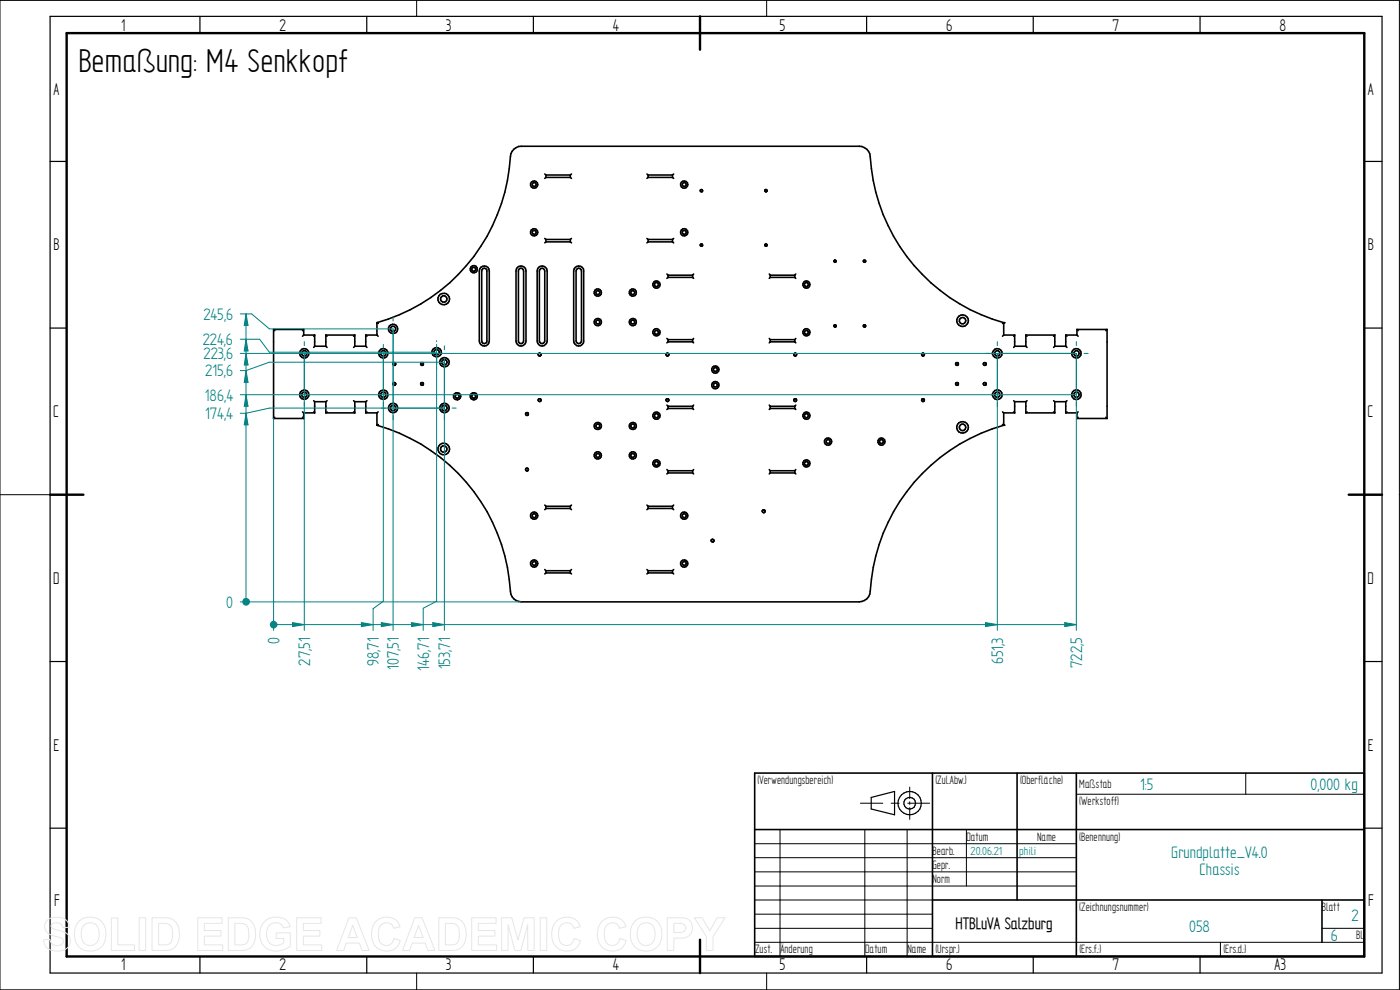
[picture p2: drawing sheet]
<svg xmlns="http://www.w3.org/2000/svg" width="297mm" height="210mm" viewBox="0 0 297 210" stroke-linecap="round" stroke-linejoin="round" font-family="sans-serif">
<g fill="none" stroke="#000" stroke-width=".21">
<path d="M88.4 0v3.5M162.6 0v3.5M0 .1h296.9v209.9h-296.9zM148.5 40.5v-.2l.4-.1 .2 .4-.4 .1M148.5 52.1v-.2l.4-.2 .2 .4-.4 .2M162.2 40.5v-.2l.4-.1 .2 .4-.4 .1M162.2 52.1v-.2l.4-.2 .2 .4-.4 .2M176.9 55.5l.1-.4 .4 .2-.1 .4h-.2M183.1 55.5l.2-.4 .4 .2v.2l-.4 .2M83.3 77.3l.2-.4 .4 .1v.4l-.3 .2M89.2 77.3l.2-.4 .4 .1v.4l-.3 .2M114.1 75.3l.2-.4 .4 .1 .1 .4-.4 .2"/>
<path d="M141.3 75.3l.1-.4 .2-.1 .3 .2v.4l-.4 .2M168.4 75.3l.1-.4 .5 .1v.4l-.4 .2M176.9 69.2l.1-.3h.2l.2 .4-.3 .1M183.1 69.2l.2-.3 .4 .1v.3l-.4 .1M195.5 75.3l.1-.4 .4 .1 .1 .4-.4 .2M202.7 77.3l.2-.4 .4 .1v.4l-.4 .2M208.6 77.3l.1-.4 .5 .1v.4l-.4 .2M83.3 81.5l.2-.3h.4v.4l-.3 .2M89.2 81.5l.2-.3h.4v.4l-.3 .2M111.5 99.7l.1-.4 .5 .1v.4l-.4 .1M111.5 87.9l.1-.4 .5 .1v.4l-.4 .2M114.1 85l.2-.4h.4l.1 .4-.4 .2"/>
<path d="M141.3 85l.1-.4h.5v.4l-.4 .2M168.4 85l.1-.4h.5v.4l-.4 .2M195.5 85l.1-.4h.4l.1 .4-.4 .2M202.7 81.5l.2-.3h.4v.5l-.4 .1M208.6 81.5l.1-.3h.5v.5l-.4 .1M0 104.9h10.6M150.8 114.8l.2-.4 .4 .1 .1 .4-.4 .2M161.7 108.5l.1-.3h.5v.4l-.4 .2M296.9 104.9h.1M160.1 179h68.2M165.5 176v26.9M182.5 170.4h4.8"/>
<path d="M183.5 176v26.9M189.1 170.4h1.7M192.4 176v26.9M192.6 170.4h4.6M193 167v2.4M193 170.1v.5M193 171.3v2.5M205 176v12M228.3 168.5h61.1M264.3 164v4.5M160.1 199.9h129.3M160.1 196.9h37.7"/>
<path d="M160.1 188h68.2M160.1 185h68.2M160.1 181.9h68.2M160.1 190.9h37.7M160.1 193.9h37.7M258.9 199.9v3M280.5 196.9h8.9M88.4 206.4v3.6M162.6 206.4v3.6"/>
</g>
<g fill="none" stroke="#000" stroke-width=".25">
<path d="M10.6 3.5h282.6v202.9h-282.6zM42.4 3.5v3.5M77.8 3.5v3.5M113.2 3.5v3.5M148.5 3.5v3.5M183.9 3.5v3.5M219.2 3.5v3.5M254.6 3.5v3.5M10.6 34.2h3.5M289.4 34.2h3.8M10.6 69.6h3.5M289.4 69.6h3.8"/>
<path d="M10.6 104.9h3.5M289.4 104.9h3.8M10.6 140.3h3.5M289.4 140.3h3.8M10.6 175.7h3.5M184.8 169.2l5-1.3v4.9l-5-1.2zM289.4 175.7h3.8M42.4 202.9v3.5M77.8 202.9v3.5M113.2 202.9v3.5M148.5 202.9v3.5M183.9 202.9v3.5"/>
<path d="M219.2 202.9v3.5M254.6 202.9v3.5"/>
<circle cx="193" cy="170.4" r="2.46"/>
<circle cx="193" cy="170.4" r="1.23"/>
</g>
<path d="M14.1 7h275.3v195.9h-275.3zM148.5 3.5v7M10.6 104.9h7.1M286.1 104.9h7.1M148.5 199.3v7.1" fill="none" stroke="#000" stroke-width=".51"/>
<g fill="none" stroke="#000" stroke-width=".34">
<path d="M115.6 36.9l.2 .2M115.8 37.1v.5M115.8 37.6h5.2M115.8 37.1h5.2M115.8 37.6l-.2 .2M121 37.1v.5M121 37.6l.2 .2M121.2 36.9l-.2 .2M137.2 36.9l.3 .2M137.5 37.1v.5M137.5 37.6h5.2M137.5 37.1h5.2"/>
<path d="M137.5 37.6l-.3 .2M142.7 37.1v.5M142.7 37.6l.2 .2M142.9 36.9l-.2 .2M102 56.7a1.07 1.07 0 0 1 1.1-.2 1.07 1.07 0 0 1 .7 1v14.8a1.06 1.06 0 0 1-1.1 1.1 1.06 1.06 0 0 1-1-1.1v-14.8zM102.4 57a.55 .55 0 0 1 .6 0 .55 .55 0 0 1 .3 .5v14.8a.55 .55 0 0 1-.6 .6 .55 .55 0 0 1-.5-.6v-14.8zM109.8 56.7a1.08 1.08 0 0 1 1.1-.2 1.08 1.08 0 0 1 .7 1v14.8a1.06 1.06 0 0 1-1.1 1.1 1.06 1.06 0 0 1-1-1.1v-14.8zM110 57.2a.56 .56 0 0 1 .7-.3 .56 .56 0 0 1 .4 .6v14.8a.55 .55 0 0 1-.6 .6 .55 .55 0 0 1-.5-.6zM114.3 56.7a1.08 1.08 0 0 1 1.1-.2 1.08 1.08 0 0 1 .7 1v14.8a1.06 1.06 0 0 1-1.1 1.1 1.06 1.06 0 0 1-1-1.1v-14.8zM114.5 57.2a.56 .56 0 0 1 .7-.3 .56 .56 0 0 1 .4 .6v14.8a.57 .57 0 0 1-.6 .6 .57 .57 0 0 1-.6-.6zM115.6 50.6l.2 .2M115.8 51.3h5.2"/>
<path d="M115.8 50.8v.5M115.8 50.8h5.2M115.8 51.3l-.2 .2M121 50.8v.5M121 51.3l.2 .2M121.2 50.6l-.2 .2M122 56.7a1.05 1.05 0 0 1 1.2-.2 1.05 1.05 0 0 1 .6 1v14.8a1.06 1.06 0 0 1-1 1.1 1.06 1.06 0 0 1-1.1-1.1v-14.8zM122.3 57.2a.56 .56 0 0 1 .6-.3 .56 .56 0 0 1 .5 .6v14.8a.57 .57 0 0 1-.6 .6 .57 .57 0 0 1-.6-.6zM137.2 50.6l.3 .2M137.5 51.3h5.2M137.5 50.8h5.2M137.5 50.8v.5"/>
<path d="M137.5 51.3l-.3 .2M141.5 58.1l.2 .3M141.7 58.4h5.2M141.7 58.8h5.2M141.7 58.4v.4M141.7 58.8l-.2 .3M142.7 50.8v.5M142.7 51.3l.2 .2M142.9 50.6l-.2 .2M146.9 58.4v.4M146.9 58.8l.3 .3M147.2 58.1l-.3 .3"/>
<path d="M148.6 40.3h.4v.3h-.4zM148.6 51.9l.4-.1v.4l-.4-.1zM162.3 40.3h.3v.3h-.3zM162.3 51.9l.3-.1v.4l-.3-.1zM163.2 58.1l.2 .3M163.4 58.4v.4M163.4 58.4h5.2M163.4 58.8h5.2M163.4 58.8l-.2 .3M168.6 58.4v.4M168.6 58.8l.2 .3M168.8 58.1l-.2 .3"/>
<path d="M177 55.3l.1-.1 .3 .2-.3 .2zM183.2 55.3l.1-.1 .3 .2-.3 .2zM58 69.9l.3 .2M58 69.9h6.4M58 69.9v18.9M64.4 71.1h2.4M64.4 69.9v1.2M64.4 69.9l-.2 .2M64.4 71.1l-.2 .2M66.8 73.4h2.3M66.8 71.1v2.3M66.8 71.1l-.3 .2"/>
<path d="M66.8 73.4l-.3 .3M69.1 71.1h6.2M69.1 71.1v2.3M69.1 73.4l.3 .3M69.1 71.1l.3 .2M75.3 73.4h2.3M75.3 71.1v2.3M75.3 71.1l-.3 .2M75.3 73.4l-.3 .3M77.6 71.1h2.4M77.6 71.1v2.3M77.6 73.4l.3 .3"/>
<path d="M77.6 71.1l.3 .2M80 71.1v-2.6a39 39 0 0 0 28.4-35.9 2.39 2.39 0 0 1 2.2-1.6h71.7a2.32 2.32 0 0 1 2.3 2.2 38.9 38.9 0 0 0 28.3 35.3v2.6M80 71.1l.2 .2M80.1 68.5l.1 .1M141.4 75h.4l.1 .2-.1 .2h-.4zM141.5 71.8l.2 .3M141.7 72.1h5.2M141.7 72.5h5.2M141.7 72.1v.4M141.7 72.5l-.2 .2M146.9 72.1v.4M146.9 72.5l.3 .2"/>
<path d="M147.2 71.8l-.3 .3M163.2 71.8l.2 .3M163.4 72.1v.4M163.4 72.1h5.2M163.4 72.5h5.2M163.4 72.5l-.2 .2M168.6 72.1v.4M168.6 72.5l.2 .2M168.8 71.8l-.2 .3M177 69h.3v.3l-.2 .1zM183.2 69h.4v.3h-.4zM212.9 68.5l-.2 .1"/>
<path d="M212.9 71.1h2.4M212.9 71.1l-.2 .2M215.3 73.4h2.3M215.3 71.1v2.3M215.3 71.1l-.2 .2M215.3 73.4l-.2 .3M217.6 71.1h6.2M217.6 71.1v2.3M217.6 73.4l.3 .3M217.6 71.1l.3 .2M223.8 71.1v2.3M223.8 73.4h2.3"/>
<path d="M223.8 71.1l-.3 .2M223.8 73.4l-.3 .3M226.1 71.1v2.3M226.1 71.1h2.4M226.1 73.4l.3 .3M226.1 71.1l.3 .2M228.5 69.9v1.2M228.5 69.9h6.4M228.5 71.1l.2 .2M228.5 69.9l.2 .2M234.9 69.9v18.9M234.9 69.9l-.3 .2"/>
<path d="M58 88.8h6.4M58.3 88.5l-.3 .3M64.2 88.5l.2 .3M64.2 87.4l.2 .2M64.4 87.6h2.4M64.4 87.6v1.2M66.5 87.4l.3 .2M66.5 85l.3 .2M66.8 85.2h2.3M66.8 85.2v2.4M69.1 87.6h6.2M69.1 85.2v2.4"/>
<path d="M69.4 85l-.3 .2M69.4 87.4l-.3 .2M75 87.4l.3 .2M75 85l.3 .2M75.3 85.2h2.3M75.3 85.2v2.4M77.6 87.6h2.4M77.6 85.2v2.4M77.9 85l-.3 .2M77.9 87.4l-.3 .2M80 87.6v2.6a39.1 39.1 0 0 1 28.4 35.8 2.34 2.34 0 0 0 2.2 1.7h71.7a2.31 2.31 0 0 0 2.3-2.3 39 39 0 0 1 28.3-35.2v-2.6M80.2 87.4l-.2 .2"/>
<path d="M80.2 90l-.1 .2M141.4 84.7h.4l.1 .2-.1 .2h-.4zM141.5 85.9l.2 .3M141.5 99.6l.2 .3M141.7 86.2v.5M141.7 99.9v.4M141.7 99.9h5.2M141.7 86.2h5.2M141.7 86.7h5.2M141.7 86.7l-.2 .2M146.9 86.2v.5M146.9 99.9v.4"/>
<path d="M146.9 86.7l.3 .2M147.2 85.9l-.3 .3M147.2 99.6l-.3 .3M163.2 99.6l.2 .3M163.2 85.9l.2 .3M163.4 86.7l-.2 .2M163.4 86.2v.5M163.4 99.9v.4M163.4 99.9h5.2M163.4 86.2h5.2M163.4 86.7h5.2M168.6 86.2v.5"/>
<path d="M168.6 99.9v.4M168.6 86.7l.2 .2M168.8 99.6l-.2 .3M168.8 85.9l-.2 .3M212.7 90l.2 .2M212.7 87.4l.2 .2M212.9 87.6h2.4M215.1 87.4l.2 .2M215.1 85l.2 .2M215.3 85.2h2.3M215.3 85.2v2.4M217.6 87.6h6.2"/>
<path d="M217.6 85.2v2.4M217.9 85l-.3 .2M217.9 87.4l-.3 .2M223.5 87.4l.3 .2M223.5 85l.3 .2M223.8 85.2h2.3M223.8 85.2v2.4M226.1 87.6h2.4M226.1 85.2v2.4M226.4 85l-.3 .2M226.4 87.4l-.3 .2M228.5 88.8h6.4"/>
<path d="M228.5 87.6v1.2M228.7 87.4l-.2 .2M228.7 88.5l-.2 .3M234.6 88.5l.3 .3M115.6 107.1l.2 .3M115.8 107.4v.5M115.8 107.4h5.2M115.8 107.9h5.2M115.8 107.9l-.2 .2M121 107.4v.5M121 107.9l.2 .2M121.2 107.1l-.2 .3"/>
<path d="M137.2 107.1l.3 .3M137.5 107.4v.5M137.5 107.4h5.2M137.5 107.9h5.2M137.5 107.9l-.3 .2M141.7 100.3h5.2M141.7 100.3l-.2 .2M142.7 107.4v.5M142.7 107.9l.2 .2M142.9 107.1l-.2 .3M146.9 100.3l.3 .2M163.4 100.3l-.2 .2"/>
<path d="M163.4 100.3h5.2M168.6 100.3l.2 .2M115.6 120.8l.2 .3M115.8 121.1v.4M115.8 121.5h5.2M115.8 121.1h5.2M115.8 121.5l-.2 .3M121 121.1v.4M121 121.5l.2 .3M121.2 120.8l-.2 .3M137.2 120.8l.3 .3M137.5 121.1v.4"/>
<path d="M137.5 121.5h5.2M137.5 121.1h5.2M137.5 121.5l-.3 .3M142.7 121.1v.4M142.7 121.5l.2 .3M142.9 120.8l-.2 .3M160.1 164h129.3v38.9h-129.3zM160.1 176h129.3M197.8 164v38.9M215.8 164v26.9M228.3 164v38.9M197.8 190.9h91.6"/>
<path d="M280.5 190.9v9"/>
<circle cx="113.3" cy="39.1" r=".77"/>
<circle cx="113.3" cy="39.1" r=".42"/>
<circle cx="145.2" cy="39.1" r=".78"/>
<circle cx="145.2" cy="39.1" r=".42"/>
<circle cx="100.5" cy="57.1" r=".42"/>
<circle cx="100.5" cy="57.1" r=".76"/>
<circle cx="113.3" cy="49.3" r=".77"/>
<circle cx="113.3" cy="49.3" r=".43"/>
<circle cx="145.1" cy="49.3" r=".77"/>
<circle cx="145.2" cy="49.3" r=".42"/>
<circle cx="64.6" cy="75" r=".99"/>
<circle cx="64.6" cy="75" r=".57"/>
<circle cx="81.3" cy="75" r=".57"/>
<circle cx="81.3" cy="74.9" r="1"/>
<circle cx="83.4" cy="69.8" r=".56"/>
<circle cx="83.4" cy="69.8" r=".98"/>
<circle cx="83.6" cy="77.2" r=".3"/>
<circle cx="89.5" cy="77.2" r=".3"/>
<circle cx="92.6" cy="74.7" r=".57"/>
<circle cx="92.7" cy="74.7" r=".98"/>
<circle cx="94.1" cy="63.4" r="1.23"/>
<circle cx="94.1" cy="63.4" r=".68"/>
<circle cx="94.3" cy="76.8" r=".56"/>
<circle cx="94.3" cy="76.8" r=".99"/>
<circle cx="114.5" cy="75.2" r=".3"/>
<circle cx="126.8" cy="62.1" r=".77"/>
<circle cx="126.8" cy="62.1" r=".43"/>
<circle cx="126.8" cy="68.3" r=".78"/>
<circle cx="126.8" cy="68.3" r=".42"/>
<circle cx="134.2" cy="62.1" r=".42"/>
<circle cx="134.2" cy="62.1" r=".76"/>
<circle cx="134.2" cy="68.3" r=".42"/>
<circle cx="134.3" cy="68.3" r=".76"/>
<circle cx="139.3" cy="60.4" r=".44"/>
<circle cx="139.3" cy="70.5" r=".77"/>
<circle cx="139.3" cy="60.4" r=".77"/>
<circle cx="139.3" cy="70.5" r=".43"/>
<circle cx="151.8" cy="78.4" r=".77"/>
<circle cx="151.8" cy="78.4" r=".42"/>
<circle cx="168.7" cy="75.2" r=".3"/>
<circle cx="171.1" cy="60.4" r=".44"/>
<circle cx="171.1" cy="60.4" r=".76"/>
<circle cx="171.1" cy="70.5" r=".42"/>
<circle cx="171.1" cy="70.5" r=".75"/>
<circle cx="195.8" cy="75.2" r=".29"/>
<circle cx="203" cy="77.2" r=".3"/>
<circle cx="204.2" cy="68" r=".68"/>
<circle cx="204.2" cy="68" r="1.23"/>
<circle cx="208.9" cy="77.2" r=".3"/>
<circle cx="211.6" cy="74.9" r="1.01"/>
<circle cx="211.6" cy="75" r=".57"/>
<circle cx="228.4" cy="75" r="1.01"/>
<circle cx="228.4" cy="75" r=".56"/>
<circle cx="64.5" cy="83.7" r=".56"/>
<circle cx="64.5" cy="83.7" r=".98"/>
<circle cx="81.3" cy="83.7" r=".56"/>
<circle cx="81.3" cy="83.7" r=".98"/>
<circle cx="83.4" cy="86.6" r=".57"/>
<circle cx="83.4" cy="86.5" r="1"/>
<circle cx="83.6" cy="81.4" r=".3"/>
<circle cx="89.5" cy="81.4" r=".3"/>
<circle cx="94.1" cy="95.3" r="1.22"/>
<circle cx="94.1" cy="95.3" r=".68"/>
<circle cx="94.3" cy="86.6" r=".57"/>
<circle cx="94.3" cy="86.6" r="1"/>
<circle cx="97" cy="84" r=".76"/>
<circle cx="97" cy="84.1" r=".42"/>
<circle cx="100.5" cy="84.1" r=".42"/>
<circle cx="100.5" cy="84.1" r=".76"/>
<circle cx="111.8" cy="99.6" r=".3"/>
<circle cx="111.8" cy="87.8" r=".3"/>
<circle cx="114.5" cy="84.9" r=".3"/>
<circle cx="126.8" cy="90.4" r=".76"/>
<circle cx="126.8" cy="96.6" r=".77"/>
<circle cx="126.8" cy="96.6" r=".43"/>
<circle cx="126.8" cy="90.4" r=".42"/>
<circle cx="134.2" cy="90.4" r=".42"/>
<circle cx="134.2" cy="96.6" r=".42"/>
<circle cx="134.3" cy="90.4" r=".75"/>
<circle cx="134.3" cy="96.6" r=".75"/>
<circle cx="139.3" cy="98.3" r=".76"/>
<circle cx="139.3" cy="88.2" r=".45"/>
<circle cx="139.3" cy="88.2" r=".77"/>
<circle cx="139.3" cy="98.3" r=".44"/>
<circle cx="151.8" cy="81.7" r=".77"/>
<circle cx="151.8" cy="81.7" r=".42"/>
<circle cx="168.7" cy="84.9" r=".3"/>
<circle cx="171.1" cy="88.2" r=".43"/>
<circle cx="171.1" cy="98.3" r=".42"/>
<circle cx="171.1" cy="88.2" r=".75"/>
<circle cx="171.1" cy="98.3" r=".75"/>
<circle cx="175.7" cy="93.7" r=".77"/>
<circle cx="175.7" cy="93.7" r=".42"/>
<circle cx="187" cy="93.7" r=".76"/>
<circle cx="187" cy="93.7" r=".42"/>
<circle cx="195.8" cy="84.9" r=".29"/>
<circle cx="203" cy="81.4" r=".3"/>
<circle cx="204.2" cy="90.6" r="1.22"/>
<circle cx="204.2" cy="90.7" r=".69"/>
<circle cx="208.9" cy="81.4" r=".3"/>
<circle cx="211.6" cy="83.7" r=".56"/>
<circle cx="211.6" cy="83.7" r="1.02"/>
<circle cx="228.4" cy="83.7" r="1.02"/>
<circle cx="228.4" cy="83.7" r=".56"/>
<circle cx="113.3" cy="109.4" r=".77"/>
<circle cx="113.3" cy="119.5" r=".78"/>
<circle cx="113.3" cy="109.4" r=".43"/>
<circle cx="113.3" cy="119.5" r=".42"/>
<circle cx="145.1" cy="109.4" r=".77"/>
<circle cx="145.2" cy="119.5" r=".78"/>
<circle cx="145.2" cy="119.5" r=".42"/>
<circle cx="145.2" cy="109.4" r=".42"/>
<circle cx="151.2" cy="114.7" r=".29"/>
<circle cx="162" cy="108.5" r=".3"/>
</g>
<g fill="#000">
<circle cx="80" cy="68.5" r=".17"/>
<circle cx="212.9" cy="68.5" r=".17"/>
<circle cx="80" cy="90.2" r=".17"/>
<circle cx="80.1" cy="90.2" r=".17"/>
<circle cx="212.9" cy="90.2" r=".17"/>
</g>
<path d="M51 127.7h59.6" fill="none" stroke="#008080" stroke-width=".21"/>
<circle cx="52.2" cy="127.7" r=".84" fill="#008080"/>
<path d="M51 66.6h2.4l3.7 3.2h26.3M52.2 66.6v5.4M52.2 66.6l.4 2.4h-.8z" fill="none" stroke="#008080" stroke-width=".21"/>
<path d="M52.2 66.6l.4 2.4h-.8z" fill="#008080"/>
<path d="M51 78.6h1.2M52.2 78.6v5.1M52.2 78.6l.4 2.5h-.8zM94.3 76.8h-37.2l-4.9 1.8" fill="none" stroke="#008080" stroke-width=".21"/>
<path d="M52.2 78.6l.4 2.5h-.8z" fill="#008080"/>
<path d="M51 72h4.1l2 2.7h35.5M52.2 72v3M52.2 72l.4 2.5h-.8z" fill="none" stroke="#008080" stroke-width=".21"/>
<path d="M52.2 72l.4 2.5h-.8z" fill="#008080"/>
<path d="M51 83.7h177.3M52.2 83.7v4M52.2 83.7l.4 2.5h-.8z" fill="none" stroke="#008080" stroke-width=".21"/>
<path d="M52.2 83.7l.4 2.5h-.8z" fill="#008080"/>
<path d="M51 75h177.3M52.2 75v3.6M52.2 75l.4 2.4h-.8z" fill="none" stroke="#008080" stroke-width=".21"/>
<path d="M52.2 75l.4 2.4h-.8z" fill="#008080"/>
<path d="M58 88.8v44.9" fill="none" stroke="#008080" stroke-width=".21"/>
<circle cx="58.1" cy="132.5" r=".83" fill="#008080"/>
<path d="M64.6 75v58.7M58 132.5h6.6M62.1 132.1l2.5 .4-2.5 .4z" fill="none" stroke="#008080" stroke-width=".21"/>
<path d="M62.1 132.1l2.5 .4-2.5 .4z" fill="#008080"/>
<path d="M81.3 75v52.6l-2.1 1.5v4.6M64.6 132.5h14.6M76.7 132.1l2.5 .4-2.5 .4z" fill="none" stroke="#008080" stroke-width=".21"/>
<path d="M76.7 132.1l2.5 .4-2.5 .4z" fill="#008080"/>
<path d="M83.4 69.8v63.9M79.2 132.5h4.2M80.9 132.1l2.5 .4-2.5 .4z" fill="none" stroke="#008080" stroke-width=".21"/>
<path d="M80.9 132.1l2.5 .4-2.5 .4z" fill="#008080"/>
<path d="M92.6 74.7v52.9l-2.8 1.4v4.7M83.4 132.5h6.4M87.3 132.1l2.5 .4-2.5 .4z" fill="none" stroke="#008080" stroke-width=".21"/>
<path d="M87.3 132.1l2.5 .4-2.5 .4z" fill="#008080"/>
<path d="M94.3 76.8v56.9M89.8 132.5h4.5M91.8 132.1l2.5 .4-2.5 .4z" fill="none" stroke="#008080" stroke-width=".21"/>
<path d="M91.8 132.1l2.5 .4-2.5 .4z" fill="#008080"/>
<path d="M51 87.7h1.2M52.2 87.7v40M52.2 87.7l.4 2.4h-.8zM94.3 86.6h-37.2l-4.9 1.1" fill="none" stroke="#008080" stroke-width=".21"/>
<path d="M52.2 87.7l.4 2.4h-.8z" fill="#008080"/>
<path d="M211.6 75v58.7M94.3 132.5h117.3M209.1 132.1l2.5 .4-2.5 .4z" fill="none" stroke="#008080" stroke-width=".21"/>
<path d="M209.1 132.1l2.5 .4-2.5 .4z" fill="#008080"/>
<path d="M228.3 75v58.7M211.6 132.5h16.7M225.9 132.1l2.4 .4-2.4 .4z" fill="none" stroke="#008080" stroke-width=".21"/>
<path d="M225.9 132.1l2.4 .4-2.4 .4z" fill="#008080"/>
<g fill="none" stroke="#008080" stroke-width=".21">
<path d="M64.6 72.5v.8M64.6 75.1v8.4M81.3 73.1v.8M81.3 75.7v7.8M83.4 67.3v.8M83.4 69.9v16.5M92.6 72.3v.2M92.6 73.1v4.2M92.6 77.9v.3M94.3 73.4v.8M94.3 76v10.4M209.1 75h.9"/>
<path d="M211.6 72.5v.8M211.6 75.1v8.4M211.8 75h16.4M228.3 72.5v.8M228.3 75.1v8.4M230 75h.8M64.6 85.3v.9M80.9 86.6h.9M81.3 85.3v.9M83.4 88.1v.9M83.6 86.6h10.5M94.3 88.1v.9"/>
<path d="M95.9 86.6h.9M211.6 85.3v.9M228.3 85.3v.9"/>
</g>
<g fill="none" stroke="#e6e6e6" stroke-width=".21">
<path d="M10 195.3a3.2 3.2 0 0 1 4.4 .4l.3 1-1.4 .1a1.33 1.33 0 0 0-1.1-1 1.33 1.33 0 0 0-1.4 .6l.2 .5 .9 .3a4 4 0 0 1 2.7 1.3 2.16 2.16 0 0 1-2.1 3.2 2.65 2.65 0 0 1-3.3-2.3l1.4-.1a1.5 1.5 0 0 0 1.3 1.3 1.5 1.5 0 0 0 1.6-1 1 1 0 0 0-1.1-.8 3.2 3.2 0 0 1-2.9-1.9l.1-.9zM16.7 195.5a3.4 3.4 0 0 1 4.1-.5 3.4 3.4 0 0 1 1.7 3.7 3.4 3.4 0 0 1-4.1 3 3.4 3.4 0 0 1-2.6-4.3l.3-1zM17.8 196.4a1.93 1.93 0 0 1 2.3-.4 1.93 1.93 0 0 1 .9 2.1 1.94 1.94 0 0 1-.9 2.2 1.94 1.94 0 0 1-2.3-.3 3.3 3.3 0 0 1 0-3.6zM23.6 194.7h1.4v5.7h3.5v1.2h-4.9zM29.5 194.7h1.4v6.9h-1.4zM32.3 194.7h2.5a2.97 2.97 0 0 1 3.3 3.5 2.91 2.91 0 0 1-3.2 3.4h-2.6zM33.7 195.9a2.89 2.89 0 0 1 2.5 .6 3.6 3.6 0 0 1-.3 3.7l-.6 .2h-1.6zM42 194.7h5.1v1.2h-3.8v1.5h3.6v1.2h-3.6v1.8h3.9v1.2h-5.2zM48.4 194.7h2.6a2.97 2.97 0 0 1 3.2 3.5 2.91 2.91 0 0 1-3.1 3.4h-2.7zM49.8 195.9a2.89 2.89 0 0 1 2.6 .6 3.6 3.6 0 0 1-.3 3.7l-.6 .2h-1.7zM56 195.6a3.7 3.7 0 0 1 5.1 0l.5 1-1.5 .2a1.89 1.89 0 0 0-2.3-1 1.89 1.89 0 0 0-1.2 2.3 2.14 2.14 0 0 0 1.1 2.3 2.14 2.14 0 0 0 2.5-.4v-.9h-1.6v-1.2h3v2.8a4.1 4.1 0 0 1-5.9-.4 4.2 4.2 0 0 1 .3-4.7zM62.9 194.7h5.2v1.2h-3.8v1.5h3.6v1.2h-3.6v1.8h3.9v1.2h-5.3z"/>
<path d="M74 194.7h1.6l2.7 6.9h-1.5l-.6-1.5h-2.7l-.6 1.5h-1.5zM74.8 196.3l1 2.6h-1.9zM79.7 195.5a3 3 0 0 1 5.2 1.1l-1.4 .3a1.66 1.66 0 0 0-1.9-1.1 1.66 1.66 0 0 0-1.3 1.8 2.36 2.36 0 0 0 1.3 2.9 1.59 1.59 0 0 0 2-1.4l1.3 .4a3.1 3.1 0 0 1-3.6 2.2 3.1 3.1 0 0 1-2.5-3.5l.3-1.5zM88 194.7h1.6l2.7 6.9h-1.5l-.6-1.5h-2.8l-.5 1.5h-1.5zM88.8 196.3l1 2.6h-1.9zM93.1 194.7h2.5a2.97 2.97 0 0 1 3.3 3.5 2.91 2.91 0 0 1-3.2 3.4h-2.6zM94.5 195.9a2.89 2.89 0 0 1 2.6 .6 3.6 3.6 0 0 1-.3 3.7l-.6 .2h-1.7zM100.1 194.7h5.1v1.2h-3.7v1.5h3.5v1.2h-3.5v1.8h3.9v1.2h-5.3zM106.4 194.7h2.2l1.3 4.7 1.3-4.7h2.1v6.9h-1.3v-5.4l-1.5 5.4h-1.3l-1.4-5.4v5.4h-1.4zM114.6 194.7h1.4v6.9h-1.4zM118 195.5a3 3 0 0 1 5.1 1.1l-1.3 .3a1.66 1.66 0 0 0-2-1.1 1.66 1.66 0 0 0-1.3 1.8 2.36 2.36 0 0 0 1.4 2.9 1.59 1.59 0 0 0 1.9-1.4l1.3 .4a3.1 3.1 0 0 1-3.6 2.2 3.1 3.1 0 0 1-2.4-3.5l.2-1.5zM127.6 195.5a3 3 0 0 1 5.2 1.1l-1.4 .3a1.66 1.66 0 0 0-1.9-1.1 1.66 1.66 0 0 0-1.3 1.8 2.36 2.36 0 0 0 1.4 2.9 1.59 1.59 0 0 0 1.9-1.4l1.3 .4a3.1 3.1 0 0 1-3.6 2.2 3.1 3.1 0 0 1-2.5-3.5l.3-1.5z"/>
<path d="M134.7 195.5a3.4 3.4 0 0 1 4-.5 3.4 3.4 0 0 1 1.7 3.7 3.4 3.4 0 0 1-4 3 3.4 3.4 0 0 1-2.6-4.3l.2-1zM135.7 196.4a1.93 1.93 0 0 1 2.3-.4 1.93 1.93 0 0 1 1 2.1 1.94 1.94 0 0 1-1 2.2 1.94 1.94 0 0 1-2.3-.3 3.3 3.3 0 0 1 0-3.6zM141.6 194.7h2.2a2.62 2.62 0 0 1 2.9 1.1 2.21 2.21 0 0 1-.2 2.3 2.21 2.21 0 0 1-2.2 .9h-1.3v2.6h-1.4zM143 195.9a2.94 2.94 0 0 1 2.2 .3 1.02 1.02 0 0 1 .1 1.2 1.02 1.02 0 0 1-1.2 .4h-1.1zM147.3 194.7h1.6l1.7 2.8 1.6-2.8h1.6l-2.5 4v2.9h-1.4v-2.9z"/>
</g>
<text font-size="7.9" x="16.6" y="15.2">Bemaßung: M4 Senkkopf</text>
<g font-size="4.1">
<text x="25.7" y="6.5">1</text>
<text x="59.3" y="6.5">2</text>
<text x="94.6" y="6.5">3</text>
<text x="130" y="6.5">4</text>
<text x="165.4" y="6.5">5</text>
<text x="200.7" y="6.5">6</text>
<text x="236.1" y="6.5">7</text>
<text x="271.4" y="6.5">8</text>
<text x="11.3" y="20.1">A</text>
<text x="290.2" y="20.1">A</text>
<text x="11.3" y="53.1">B</text>
<text x="290.2" y="53.1">B</text>
<text x="11.3" y="88.5">C</text>
<text x="290.1" y="88.5">C</text>
<text x="11.3" y="123.9">D</text>
<text x="290.1" y="123.9">D</text>
<text x="11.3" y="159.2">E</text>
<text x="290.2" y="159.2">E</text>
<text x="11.5" y="192.3">F</text>
<text x="290.3" y="192.3">F</text>
<text x="25.7" y="205.9">1</text>
<text x="59.3" y="205.9">2</text>
<text x="94.6" y="205.9">3</text>
<text x="130" y="205.9">4</text>
<text x="165.4" y="205.9">5</text>
<text x="200.7" y="205.9">6</text>
<text x="236.1" y="205.9">7</text>
<text x="270.4" y="205.9">A3</text>
</g>
<g font-size="4" fill="#008080">
<text x="43.1" y="67.8">245,6</text>
<text x="43" y="73.2">224,6</text>
<text x="43.2" y="76.2">223,6</text>
<text x="43.6" y="79.8">215,6</text>
<text x="43.5" y="85">186,4</text>
<text x="43.5" y="88.9">174,4</text>
<text x="48" y="128.9">0</text>
<text x="59.3" y="136.7" transform="rotate(-90 59.3 136.7)">0</text>
<text x="65.8" y="141.2" transform="rotate(-90 65.8 141.2)">27,51</text>
<text x="80.4" y="141.4" transform="rotate(-90 80.4 141.4)">98,71</text>
<text x="84.6" y="142.2" transform="rotate(-90 84.6 142.2)">107,51</text>
<text x="91" y="142.2" transform="rotate(-90 91 142.2)">146,71</text>
<text x="95.5" y="142" transform="rotate(-90 95.5 142)">153,71</text>
<text x="212.8" y="140.9" transform="rotate(-90 212.8 140.9)">651,3</text>
<text x="229.6" y="141.7" transform="rotate(-90 229.6 141.7)">722,5</text>
<text x="241.9" y="167.6">1:5</text>
<text x="278" y="167.7">0,000 kg</text>
<text x="248.5" y="181.9">Grundplatte_V4.0</text>
<text x="254.5" y="185.7">Chassis</text>
<text x="252.3" y="197.7">058</text>
<text x="286.7" y="195.4">2</text>
<text x="282.3" y="199.6">6</text>
</g>
<text font-size="3.9" x="202.7" y="197.1">HTBLuVA Salzburg</text>
<g font-size="2.9">
<text x="160.7" y="166.3">(Verwendungsbereich)</text>
<text x="198.4" y="166.4">(Zul.Abw.)</text>
<text x="216.4" y="166.4">(Oberfläche)</text>
<text x="229" y="167.1">Maßstab</text>
<text x="229" y="170.9">(Werkstoff)</text>
<text x="205" y="178.3">Datum</text>
<text x="220.1" y="178.3">Name</text>
<text x="229" y="178.3">(Benennung)</text>
<text x="197.8" y="181.3">Bearb.</text>
<text x="197.8" y="184.3">Gepr.</text>
<text x="197.8" y="187.3">Norm</text>
<text x="229" y="193.3">(Zeichnungsnummer)</text>
<text x="280.5" y="193.3">Blatt</text>
<text x="160.2" y="202.3">Zust.</text>
<text x="165.6" y="202.3">Änderung</text>
<text x="183.6" y="202.3">Datum</text>
<text x="192.5" y="202.3">Name</text>
<text x="198.4" y="202.3">(Urspr.)</text>
<text x="229" y="202.3">(Ers.f.:)</text>
<text x="259.5" y="202.3">(Ers.d.:)</text>
<text x="287.7" y="199.3">Bl.</text>
</g>
<g font-size="2.8" fill="#008080">
<text x="205.9" y="181.3">20.06.21</text>
<text x="216.2" y="181.5">phili</text>
</g>
</svg>
